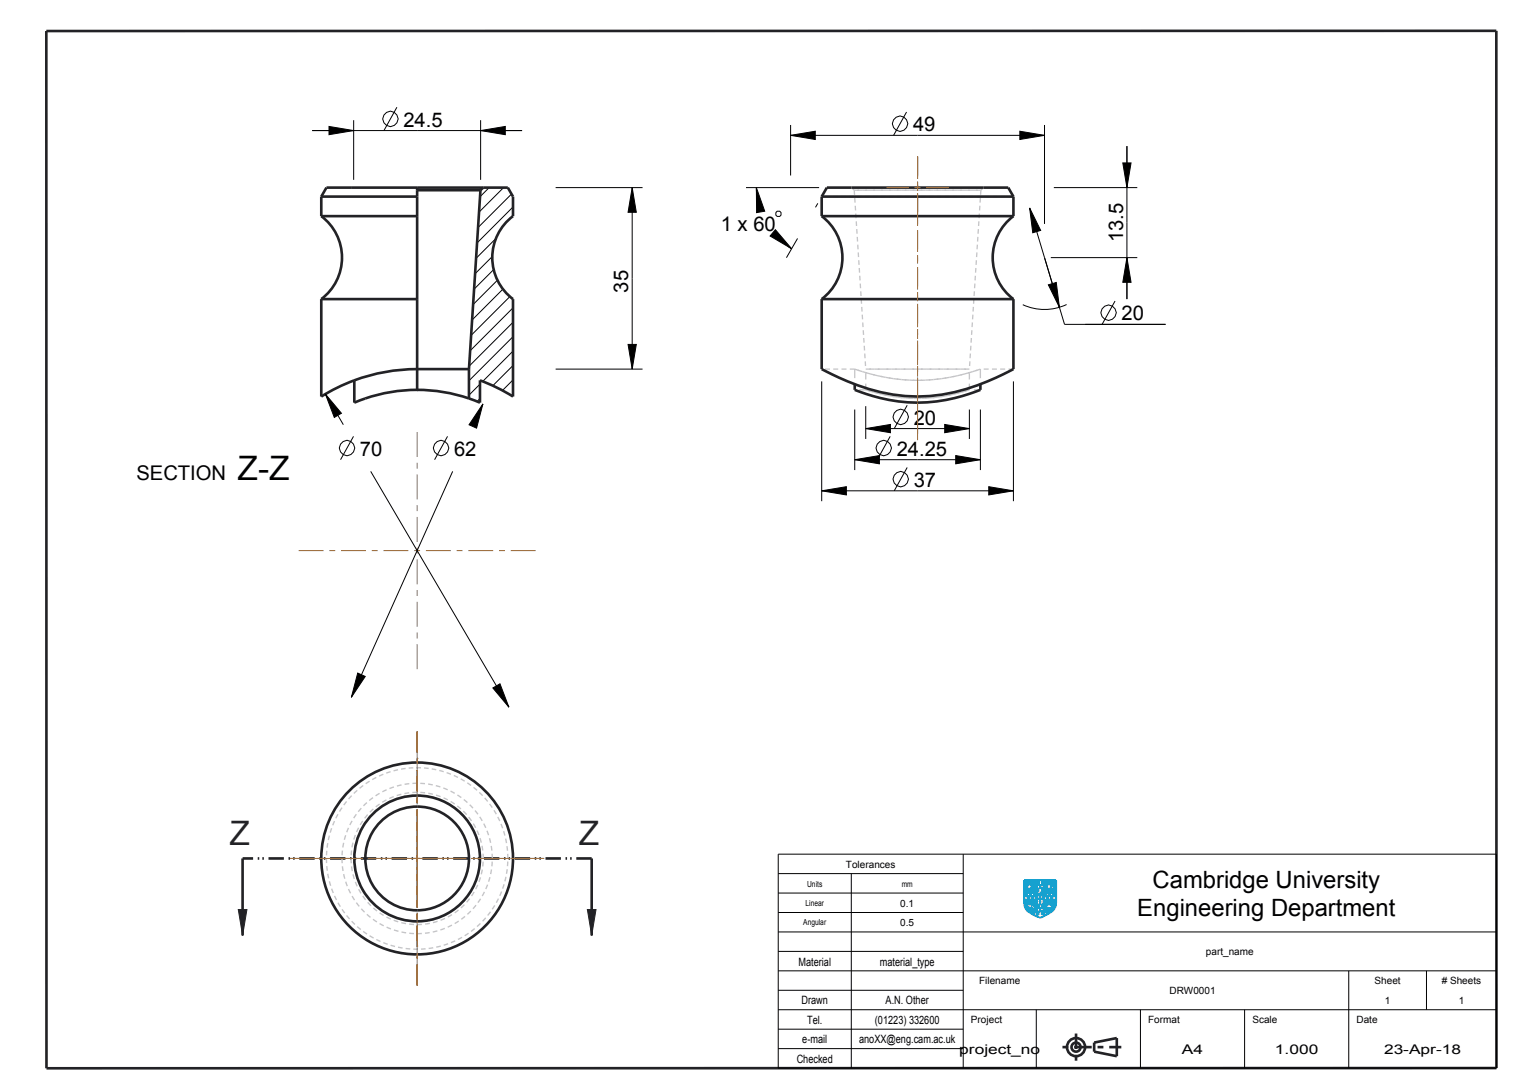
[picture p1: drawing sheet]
<svg xmlns="http://www.w3.org/2000/svg" width="297mm" height="210mm" viewBox="0 0 297 210" stroke-linecap="round" stroke-linejoin="round" font-family="sans-serif">
<path d="M114.2 165.5h-67.4" fill="none" stroke="#222226" stroke-width=".51" stroke-dasharray="3 .9 .3 .6 .3 .9" stroke-linecap="butt"/>
<path d="M114.2 165.5v14.9" fill="none" stroke="#222226" stroke-width=".51"/>
<path d="M113.3 175.4h1.7l-.8 5z" fill="#222226"/>
<path d="M113.3 175.4h1.7l-.8 5z" fill="none" stroke="#222226" stroke-width=".19"/>
<path d="M46.8 165.5v14.9" fill="none" stroke="#222226" stroke-width=".51"/>
<path d="M46 175.4h1.7l-.9 5z" fill="#222226"/>
<path d="M46 175.4h1.7l-.9 5z" fill="none" stroke="#222226" stroke-width=".19"/>
<g fill="none" stroke="#000" stroke-width=".19">
<path d="M60.3 25.2h40.5M63.5 24.4l4.8 .8-4.8 .8zM68.3 23.2v11.5M76.6 20.7l-2.5 4.5M92.8 25.2l4.7-.8v1.6zM92.8 23.2v11.5M94.4 36.2l-1.8 1.7M97.2 36.2l-4.8 4.7M98.7 37.4l-6.4 6.5M99 39.9l-6.9 6.9M107.2 36.2h16.8M122 36.2l.8 4.7h-1.6z"/>
<path d="M122 36.2v35M144 36.2h14.1M146 36.2l1.6 4.5-1.6 .3zM146 36.2l.2 2.3M152.6 26.1l4.7-.8v1.6zM152.6 24.1v9.7M152.6 26.1h49M157.8 39.2l-.4 .8M174.9 21.6l-2.5 4.5M196.8 25.3l4.8 .8-4.8 .8zM201.6 24.1v19.1M203.4 36.2h16.1"/>
<path d="M216.7 31.4h1.6l-.8 4.8zM217.5 28.2v29.5M95 49.5l-3.3 3.3M95.3 52l-3.8 3.8M95.7 46l-3.8 3.8M96 54l-4.7 4.7M97.1 55.7l-6 6M98.4 57.2l-7.5 7.5M99 59.4l-8.3 8.2M149.6 44.3l3.2 3.7-4.2-2.5zM149.7 41l.3-.3h.5l.2 .3v.5l-.2 .2h-.5l-.3-.2zM152 47.5l.8 .5"/>
<path d="M153.9 46l-2.1 3.7M198.7 40.1l2.1 4.3-1.5 .5zM198.7 40.1l5.7 19.2M201.6 49.7l3.8 12.9h19.5M202.3 54.9l1.5-.4 .6 4.8zM202.8 49.7h16.7M205.8 58.7a10 10 0 0 1-8.4 .1M215.2 58.1l-2.5 4.5M217.5 49.7l.8 4.7h-1.6zM62.8 76l3.1 3.7-1.4 .8zM62.8 76l3.5 5.9M92.6 76.9l-.5 .5"/>
<path d="M92.6 74.1l-2.1 2.1M93.2 77.9l-1.2 4.7-1.5-.7zM93.2 77.9l-1.8 4M99 76l-.3 .3M99 73.3l-2 2M99 70.5l-3.9 3.9M99 67.7l-5.8 5.9M99 64.9l-8.5 8.5M99 62.1l-8.5 8.5M107.2 71.2h16.8M121.2 66.4h1.6l-.8 4.8zM158.6 73.5v23.1"/>
<path d="M164.9 79v11.6M167.1 78.3v6.3M175.1 78.1l-2.5 4.5M187.1 79v5.6M189.2 79v11.6M195.6 73.5v23.1M68.2 84.1l-2.5 4.5M71.5 90.9l26.7 45.5M86.4 84.1l-2.5 4.5M87.4 90.9l-19.6 43.6M158.6 94.6l4.7-.7v1.5zM158.6 94.6h37"/>
<path d="M164.9 88.6l4.8-.7v1.5zM164.9 88.6h24.3M167.1 82.6l4.7-.7v1.5zM167.1 82.6h20M171.8 84.1l-2.5 4.5M175.1 90.1l-2.5 4.5M182.3 81.9l4.8 .7-4.8 .8zM184.4 87.9l4.8 .7-4.8 .8zM190.8 93.9l4.8 .7-4.8 .8zM69 129.8l1.5 .6-2.7 4.1zM95.1 132.7l1.4-.8 1.7 4.5zM150.2 164.7h138.6v41.3h-138.6z"/>
<path d="M150.2 179.7h138.6M150.2 176h35.7M150.2 172.2h35.7M150.2 168.5h35.7M164.3 168.5v37.5M185.9 164.7v41.3M150.2 198.5h35.7M150.2 194.7h138.6M150.2 191h35.7M150.2 187.2h138.6M150.2 183.5h35.7M200 194.7v11.3"/>
<path d="M220.1 194.7v11.3M240.2 194.7v11.3M260.3 187.2v18.8M275.3 187.2v7.5M150.2 202.2h35.7"/>
<circle cx="75.3" cy="22.9" r="1.47"/>
<circle cx="173.7" cy="23.9" r="1.47"/>
<circle cx="213.9" cy="60.3" r="1.47"/>
<circle cx="66.9" cy="86.4" r="1.47"/>
<circle cx="85.1" cy="86.4" r="1.47"/>
<circle cx="170.5" cy="86.4" r="1.47"/>
<circle cx="173.8" cy="92.4" r="1.47"/>
<circle cx="173.8" cy="80.4" r="1.47"/>
</g>
<path d="M205 201.9h11.4M207.7 204.5v-5.2" fill="none" stroke="#222226" stroke-width=".51" stroke-dasharray="1.1 1.1 3.4 1.1" stroke-linecap="butt"/>
<g fill="none" stroke="#222226" stroke-width=".51">
<path d="M8.9 6l279.9-.1v200.1h-279.8zM62 37.9l1-1.7h35l1 1.7v3.8a10 10 0 0 0 0 16v18.8l-3.5-1.9-2.9-1.3v4.3l-2.1-.8M62 37.9h18.5M62 37.9v3.8M80.5 36.7h12.2M80.5 36.2v39M92.7 36.7l-2.2 34.5M93.3 36.2l-.6 .5M158.6 37.9h37M158.6 37.9l1-1.7h35l1 1.7M158.6 37.9v3.8M195.6 37.9v3.8"/>
<path d="M62 57.7v18.8a35 35 0 0 1 6.4-3.1M62 41.7a10 10 0 0 1 0 16M62 57.7h18.5M62 41.7h18.5M158.6 57.7v13.5a47.8 47.8 0 0 0 13.7 4.9 35.2 35.2 0 0 0 21.3-3.9l2-1v-13.5M158.6 41.7a10 10 0 0 1 0 16M158.6 41.7h37M158.6 57.7h37M195.6 41.7a10 10 0 0 0 0 16M68.4 73.3v4.3l.8-.3a31 31 0 0 1 11.3-2.1M80.5 71.2a35 35 0 0 0-12.1 2.2M80.5 71.2h.1"/>
<path d="M80.5 75.2a31 31 0 0 1 10 1.6M80.5 71.2h10M90.5 71.2v5.6M164.9 74.1v1.1a31 31 0 0 0 24.3 0v-1.1M211.2 201.1l4.3-.9v3.5l-4.3-.9z"/>
<circle cx="80.5" cy="165.5" r="18.5"/>
<circle cx="80.5" cy="165.5" r="10"/>
<circle cx="80.5" cy="165.5" r="12.1"/>
<circle cx="207.7" cy="201.9" r="1.75"/>
<circle cx="207.7" cy="201.9" r=".87"/>
</g>
<g fill="none" stroke="#09c" stroke-width=".38">
<path d="M197.6 173.5h2.5v3.2M197.8 170.4h.1M197.8 170.4v.1M197.8 170.5l.3 .8 .2-.1M197.8 174.2l.3 .6 .5 .2v.1h-.2v.3l.2 .1 .5-.6v.6h-.3v.3a.39 .39 0 0 0 .5-.1 .39 .39 0 0 0 .1-.5l.2 .3-.3 .4h.2l.1 .2a.94 .94 0 0 0 0-1.1M197.8 174.2h.1M197.8 170.1h.1M197.9 170.1v.3M197.9 170.4h-.1M197.9 171.6h.1M197.9 172h.1M197.9 173.8v.1"/>
<path d="M197.9 173.9v.2M197.9 173.9h.1M197.9 174.2h.1M197.9 171.9h.1M197.9 171.5v.1M197.9 171.9v.1M197.9 174.1v.1M197.9 171.8v.1M197.9 173.8l.1 .1M197.9 173.8h.1M197.9 172.8h.3M197.9 171.5h.2"/>
<path d="M197.9 171.5h.1M197.9 170.9h.1M197.9 171.8h.1M197.9 171.6l.1 .1M197.9 170h.1M197.9 170l-.1 .1M198 171.6v.1M198 171.8h-.1M198 170l.1 .2M198 171.8h.1M198 172h.1M198 171.7h.1"/>
<path d="M198 173.9h.1M198 172.7h.2M198 171.7v.1M198 171.5h.1M198 172.7h.1h-.1M198.1 170.2h.1M198.1 171.9l-.1 .1M198.1 173.9v.1M198.1 171.5h.1M198.1 172.3v.7M198.1 174h.1M198.1 174v.1"/>
<path d="M198.1 170.2v.1M198.1 170.7v.1M198.1 171.5l.1 .1M198.1 174.1h.1M198.1 170.3v.1M198.1 171.9h.1M198.1 170.4h.1M198.1 170.8l.1 .1M198.1 171.8l.1 .1M198.1 174.1l.1 .1M198.2 170.9h.1M198.2 171.9h-.1"/>
<path d="M198.2 174.2h.1M198.2 170.7h-.1M198.2 171.8h-.1M198.2 171.8v.1M198.2 171.8h.1M198.2 171.9h.1M198.2 174.2v.1M198.2 170.6v.1M198.2 170.4v.1M198.2 170.5h.1M198.2 170.6h.1M198.2 171.3h.1"/>
<path d="M198.2 170.5v.1M198.2 172.8h-.2M198.2 171.5h.1M198.2 171.9v.1M198.2 174.3v.1M198.2 172.8h-.3M198.2 172h.1M198.3 171.9v.1M198.3 170.9h-.1M198.3 171.5l-.1 .1M198.3 170.1l-.1 .1 .2 .3-.1 .3M198.3 172h.1"/>
<path d="M198.3 171.5h.1M198.3 170.9h.1M198.3 170.1h.1M198.3 173.3h.3h-.3M198.3 173.9l-.1 .2 .2 .2-.1 .3-.1-.1v-.1M198.3 171.9h.1M198.3 170.8v.1M198.3 171.2h.1M198.4 173.9h-.1M198.4 171.8l-.1 .1M198.4 171.8v.1M198.4 171.2h-.1"/>
<path d="M198.4 171.8h.1M198.4 173.9h.1M198.4 170l-.1 .1M198.4 171.2h.1M198.4 173.2h.2M198.4 171.2l-.1 .3M198.4 170h.1M198.4 171.7h.1M198.4 171.7v.1M198.4 170.2l.2 .2zM198.4 170.2h.1M198.5 171.7h-.1"/>
<path d="M198.5 174l.1 .2zM198.5 174h.1M198.5 171.6v.1M198.5 173.5v-.7v.7M198.5 170h.1M198.5 172.8v.7M198.5 171.6h.1M198.5 173.8l-.1 .1M198.5 170.5l.2-.1-.1 .2zM198.5 173.8h.1M198.5 174.3l.2-.1v.3zM198.5 173.2h-.1"/>
<path d="M198.6 170.4v.1M198.6 174.5h.1M198.6 173.7l-.1 .1M198.6 171.5l-.1 .1M198.6 171.5h.1M198.6 173.7l.2 .1M198.6 173.7h.1M198.6 169.9h.1M198.6 169.9l-.1 .1M198.6 173.2l-.2 .1M198.6 171.9h.1M198.6 169.9l.1 .1"/>
<path d="M198.7 171.9h.1M198.7 170.3l.1-.1-.1 .2zM198.7 170h.1M198.7 171.7h.1M198.7 174.2l.1-.2-.1 .2M198.7 171.6h.1M198.7 171.6v.1M198.7 172.8h.3h-.3M198.7 171.8l-.1 .1M198.7 171.4l-.1 .1M198.7 171.8h.1M198.7 171.7v.1"/>
<path d="M198.7 172.7h.2M198.7 171.4h.1M198.8 173.8h.1M198.8 170h.1M198.8 173.8l.1 .2M198.8 172.3v.7M198.8 170l.1 .1M198.8 171.6h.1M198.8 171.6h-.1M198.9 172.3v.7M198.9 170.4v.3M198.9 171.2l-.2 .2"/>
<path d="M198.9 170.1h.1M198.9 171.6h.1M198.9 170.1v.1M198.9 170.4h.1M198.9 171.2h.1M198.9 172.7h-.1M198.9 170.7h.1M198.9 174h.1M198.9 170.2h.1M198.9 170.2v.1M198.9 171.6v.1M198.9 170.3v.1"/>
<path d="M198.9 170.7l.5 .1M198.9 171.7h.1M198.9 170.3h.1M199 171.1l-.1 .1M199 174v.1M199 170.3l.1 .2 .6 .3M199 171.7h.1M199 174.1l-.1 .4 .5 .1M199 171.2h.1M199 174.1l.1 .2 .5 .3M199 171.2v.2M199 171.1h.1"/>
<path d="M199 172.8h-.3M199 171.4v.1M199 171.5h.1M199.1 171.1l-.1 .1M199.1 171.5v.1M199.1 173.3h.3h-.3M199.1 171.6l-.1 .1M199.1 171.1h.1M199.1 171.6h.1M199.1 171.1h-.1M199.1 173.2h.2M199.2 170.2l.6 .5"/>
<path d="M199.2 171.1h.1M199.2 170.2h.1M199.2 171.1v.1M199.2 170.2l.3 .1 .3-.1M199.2 174v.1M199.2 174.1l.2 .1M199.2 173.1h.1l-.1 .1M199.2 174h.1M199.2 171.2h.1M199.2 172.8v.6M199.2 171.3l.1 .1M199.3 171.3h-.1"/>
<path d="M199.3 171.4h.1M199.3 171.4l.1 .1M199.3 174l.3 .1M199.3 171.3l.2 .2M199.3 171.7l-.3 .3-.3-.1M199.3 171.6v.1M199.4 171.8h.1M199.4 171.5h.1M199.4 171.6h-.1M199.4 171.5v.1M199.4 171.6h.1M199.4 173.2l-.3 .1"/>
<path d="M199.4 174.6h.1M199.4 171.8v.1M199.4 174.2h.1M199.4 170.8h.1M199.4 171.6v.2M199.4 171.9h.1M199.4 171.9l.2 .1M199.5 172.8h.3h-.4M199.5 171.6h.1M199.5 171.6h-.1M199.5 174.2l.2 .1M199.5 170.8h.1"/>
<path d="M199.5 174.6h.1M199.5 171v.1M199.5 172.7h.2M199.5 171.5h.1M199.5 171.6l.1 .1M199.5 171.1h.1M199.5 171h.1M199.5 174.8l.1 .1M199.6 171.1l.1 .2M199.6 171.5h.1M199.6 174.9h.1M199.6 174.6h.1"/>
<path d="M199.6 170.8h.1M199.6 174.9v.1M199.6 172.3v.7M199.6 171.5v.2M199.6 172h.1M199.6 173.9a.4 .4 0 0 0-.6 .1M199.6 174.8h.1M199.6 174.8h-.1M199.6 171.9v.1M199.6 174.6l.1 .1M199.6 171.9h.1M199.7 174.6h.1"/>
<path d="M199.7 174.8h.1M199.7 171.9h-.1M199.7 173.9h-.1M199.7 174.7h.1M199.7 174.1h-.1M199.7 170.8h.1M199.7 174.3h.1M199.7 172.7h-.1M199.7 174.3l.2 .3M199.7 174.6v.1M199.7 173.8v.1M199.7 171.3h.1"/>
<path d="M199.7 173.7l.1 .1M199.7 173.7v.1M199.7 170h.1M199.7 170l-.1 .1a.38 .38 0 0 0-.6 .2M199.8 172.8h-.3M199.8 170h.1M199.8 173.8h.1M199.8 171.2h.1M199.8 173.8l.1 .2M199.8 171.2v.1M199.8 174.8h.1M199.8 170v.1"/>
<path d="M199.8 171.3h.1M199.8 170.9l-.2 .1M199.8 170.1v.1M199.8 171.3l.1 .6h-.2M199.8 170.7h.1M199.8 174.7v.1M199.8 174l-.1 .1M199.8 170.9h.1M199.8 170.7v.2M199.9 174.7h-.1M199.9 174h-.1M199.9 174.7h.1"/>
<path d="M199.9 174.6v.1M200 172.3h1.5v1.1h-1.5zM200.1 172.5h.1M200.1 172.5v.8M200.1 169.7v2.5h-2.5M200.1 172.7h.1M200.1 172.7h.2M200.1 173.2h.1M200.2 173.2h.1M200.2 173.2h-.1M200.2 173.1h.1M200.2 171.8h.3h-.3"/>
<path d="M200.2 176.3h.3h-.3M200.2 170.5l.3 .1M200.2 174.9l.3 .1M200.2 172.7h.1M200.2 172.7h-.1M200.2 172.2v.4h.2v-.3h-.2M200.2 173.1l.1 .1M200.3 176.2h.1M200.3 171.7h.1M200.3 170.5h.2M200.3 174.8h.2M200.3 173.2h-.1"/>
<path d="M200.3 173.2h.1M200.3 172.7h.1M200.3 176.1h.1l-.1 .1M200.3 171.6h.1l-.1 .1M200.3 171.3v.7M200.3 175.8v.6M200.3 171.3l.1 .6M200.3 175.8l.1 .6M200.4 170v.7M200.4 174.4v.7M200.4 172.5h.2M200.4 170.4h-.1"/>
<path d="M200.4 174.8h-.1M200.5 176.2h-.3M200.5 171.7h-.3M200.5 170.5h-.3M200.5 174.9h-.3M200.5 170.5v.1M200.5 174.9v.1M200.5 172.9h.4a.19 .19 0 0 1-.2 .1 .19 .19 0 0 1-.2-.1zM200.5 174.3h.4M200.6 175.6h.3M200.6 171.2h.3h-.3M200.6 175.5h.2"/>
<path d="M200.6 174.2h.2M200.6 171.1h.2M200.6 172.2h.2v.4h-.2v-.3M200.7 171h.1l-.1 .1M200.7 175.1v.6M200.7 173.8v.6M200.7 170.7v.6M200.7 177h.1M200.8 176.9l-.1 .1M200.8 174.1h-.1h.1M200.8 175.4h-.1M200.8 176.9h.1"/>
<path d="M200.8 172.5h.2M200.8 174.2h-.2M200.8 175.5h-.2M200.9 171.1h-.3M200.9 174.2v.1M200.9 176.3h.3M200.9 174.9l.3 .1M200.9 170.5l.4 .1M201 171.7l.3 .1h-.4M201 176.2h.2M201 174.8h.2M201 171.7h.2"/>
<path d="M201 170.5h.2M201 172.3h.2v.2h-.2v-.2M201 174.8h.1h-.1M201.1 174.4v.7M201.1 175.8v.6M201.1 171.3v.6M201.1 170v.7M201.1 171.3v.7M201.1 176.1h-.1M201.1 173.2h.2M201.2 171.6h-.2l.2 .1M201.2 173.2h-.1"/>
<path d="M201.2 172.7h.1M201.2 170.4h-.1M201.2 172.4h.2M201.2 176.2h-.3M201.2 174.9h-.3M201.2 174.9v.1M201.2 176.2l-.3 .1M201.2 170.5h-.2M201.3 173.1v.1M201.3 173.1l-.1 .1M201.3 170.5v.1M201.3 173.2h.1"/>
<path d="M201.3 172.7h.1M201.4 172.5v.8M201.4 176.7a3.4 3.4 0 0 0 2.4-2.2v-4.8h-6.2v4.3a2.41 2.41 0 0 0 1.7 2.3l1.4 .7M201.4 176.7l-.6 .2M201.4 169.7v2.5h2.4M201.5 174.2h.1M201.5 174.2l.3 .7M201.5 174.1v.1M201.6 174.1v.1M201.6 174.1h-.1M201.6 170.4l.3 .9M201.6 170.4h.1"/>
<path d="M201.6 173.9v.2M201.6 173.9h.1M201.6 172.8h.3h-.3M201.6 174.1h.1M201.6 170l.1 .1M201.7 170l.1 .1M201.7 170.1v.2M201.7 170.3h-.1M201.7 170.1h.1M201.7 170h-.1M201.7 171.6h.1M201.7 171.5v.1"/>
<path d="M201.7 170.3h.1M201.7 172.7h.2M201.7 171.9v.1M201.7 171.9h.1M201.7 171.8v.1M201.7 171.5h.1M201.7 173.8l-.1 .1M201.7 173.8h.1M201.7 171.8h.1M201.7 173.8l.1 .2M201.7 172h.1M201.7 171.6l.1 .1"/>
<path d="M201.8 171.6h.1M201.8 174.9h.1M201.8 171.7h-.1M201.8 171.9v.1M201.8 171.7h.1M201.8 171.5h.1M201.8 171.5h-.1M201.8 171.9h.1M201.8 172.3v.7M201.8 174h.1M201.8 174l.1 .1M201.8 172.7h-.1"/>
<path d="M201.8 170.1h.1M201.9 171.9h-.1M201.9 174.5v.1M201.9 174.1h.1M201.9 170.1v.2M201.9 174.6h.1M201.9 174.1l.1 .2M201.9 171.5h.1M201.9 174.6v.1M201.9 171.3h.1M201.9 171.9h.1M201.9 174.7h.1"/>
<path d="M201.9 172.8h-.2M201.9 170.7v.1M201.9 170.8h.1M201.9 170.3l.1 .1M201.9 171.8h.1M201.9 174.4v.1M202 174.7h.1M202 174.3l-.1 .1M202 170.4h.1M202 170.8v.1M202 171.9h-.1M202 170.9h.1"/>
<path d="M202 171.8h.1M202 171.8v.1M202 173.9l.1 .8M202 171.9h.1M202 170.6l-.1 .1M202 170.4v.1M202 171.3h.1M202 170.5v.1M202 171.5h.1M202 173.9h.1M202 173.3h.4M202.1 171.9h.1"/>
<path d="M202.1 174.7h-.1M202.1 171.5h-.1M202.1 171.5h.1M202.1 173.8l-.1 .1M202.1 171.4v.1M202.1 173.2h.2M202.1 173.8h.1M202.1 171.4h.1M202.1 170.9h.1M202.1 171.2l-.2 .1M202.2 170l-.2 .2 .2 .3-.1 .4M202.2 171.8l-.1 .1"/>
<path d="M202.2 171.2h-.1M202.2 171.8h.1M202.2 170h.1M202.2 169.9v.1M202.2 171.1v.1M202.2 174v.1M202.2 173.8h-.1M202.2 171.7v.1M202.2 174l.1 .1M202.2 174h.1M202.2 171.3l-.1 .1M202.2 171.7h.1"/>
<path d="M202.2 171.1h.1M202.2 171.3h.1M202.2 169.9l.1 .1M202.2 172.8v.6M202.2 169.9h.1M202.2 171.1v.2M202.2 173.8h.1M202.2 174.1h.1M202.2 170.2l.2 .1zM202.2 173.7v.1M202.2 170.2h.1M202.3 173.7l.1 .1"/>
<path d="M202.3 173.7h-.1M202.3 171.6l-.1 .1M202.3 174.2h.1v.2zM202.3 173.1h-.1M202.3 169.9v.1M202.3 169.9h.1M202.3 173.2h-.2M202.4 170.4h.1l-.1 .2zM202.4 170.4h-.1M202.4 171.5l-.1 .1M202.4 169.9h.1M202.4 171.5h.1"/>
<path d="M202.4 169.9h-.1M202.4 174v.1zM202.4 172.8h.3h-.3M202.4 173.8h.1M202.4 171.9l.4 .1M202.4 171.8v.1M202.5 170.2v.1zM202.5 173.8h.1M202.5 172.7h.2M202.5 171.4l-.1 .1M202.5 171.6h.1M202.5 169.9v.1"/>
<path d="M202.5 171.8h-.1M202.5 174h.1M202.5 171.7v.1M202.5 170h.1M202.5 171.4h.1M202.5 171.6v.1M202.5 171.7h.1M202.5 173.8l.1 .1M202.6 172.3v.7M202.6 170.2h-.1M202.6 170h.1M202.6 174.2l.1 .3"/>
<path d="M202.6 172.3v.6M202.6 173.9h.1M202.6 170l.1 .1M202.6 174.2h.1M202.6 171.6h.1M202.6 171.6h-.1M202.6 171.2l-.1 .2M202.6 172.6h-.1M202.6 171.2h.1M202.6 173.9l.1 .1M202.7 174h.1M202.7 171.1l-.1 .1"/>
<path d="M202.7 174l-.1 .2M202.7 170.1h.1M202.7 171.1h.1M202.7 172.7h-.3M202.7 170.1v.1M202.7 171.6h.1M202.7 170.2a.31 .31 0 0 0 .1 .5l.4 .1M202.8 174.5l.5 .1a.45 .45 0 0 1-.5-.2 .45 .45 0 0 1 .2-.6h.5l.1 .2-.3 .2-.4-.1a.53 .53 0 0 1 .5 .7 .71 .71 0 0 1-.5 .7l-.2-.3 .3-.1-.2-.2-.1 .3a.78 .78 0 0 1-.7 .8l-.2 .1v-.2l.2-.3 .4-.1v-.5a.67 .67 0 0 1-.8 .5v-.3l.4-.1v-.2h-.2M202.8 174.5h-.1M202.8 171.6h.1M202.8 171.2h.1M202.8 171.2v.2"/>
<path d="M202.8 170a.49 .49 0 0 0 .5 .7M202.8 171.4v.1M202.8 173.2l.3 .1h-.3M202.8 170h.1M202.8 171.5h.1M202.8 172h.1M202.9 171.1l-.1 .1M202.9 171.6h-.1M202.9 171.5h.1M202.9 171.1h-.2M202.9 171.6h.1M202.9 171.1h.1"/>
<path d="M202.9 173.2h.2M202.9 171.5v.1M203 171.1h.1M203 170.2l.5 .3 .1 .3M203 170.2h.1M203 172.8v.6M203 170.1v.1M203 170.1l.4 .2M203 170.1h.1M203 173.1h-.1M203 171.3h.1M203.1 171.3h-.1"/>
<path d="M203.1 171.3v.1M203.1 171.4h.1M203.1 171.3h.1M203.1 171.4l.1 .1M203.1 171.6l-.3 .4M203.1 171.6h.1M203.1 171.3l.2 .1M203.2 171.7v.1M203.2 170.7v.1M203.2 171.6h-.1M203.2 171.5h.1M203.2 171.6v.1"/>
<path d="M203.2 171.5v.1M203.2 171.6h.1M203.2 171.8h.1M203.2 172.8h.3h-.3M203.2 170.8h.1M203.2 171.8l.1 .2M203.3 172.7h.1M203.3 170.8h.1M203.3 171.6h-.1M203.3 171.6h.1M203.3 171.4h.1M203.3 171.9v.1"/>
<path d="M203.3 171.4l.1 .1M203.3 171h.1M203.3 170.7h.1M203.3 171v.1M203.3 171.1h.1M203.4 172.3v.7M203.4 170.7h.1M203.4 170.9l.2 .1M203.4 170.9l-.1 .1M203.4 171.1l.1 .1M203.4 170.8h.1M203.4 171.5h.1"/>
<path d="M203.4 172.7h-.1M203.4 171.5v.1M203.4 171.9h-.1M203.5 171.9h.1M203.5 171.9h-.1M203.5 170.7v.1M203.5 170.2l-.1 .1M203.5 171.2h.1M203.5 169.9h.1M203.5 169.9l-.7 .1M203.6 169.9v.1M203.6 171.2h.1"/>
<path d="M203.6 171.1v.1M203.6 171.1h.1M203.6 170.9v.1M203.6 170.2h-.1M203.6 170h.1M203.6 170v.1M203.6 171.2v.1M203.6 171.9h.1M203.6 170.1v.1M203.6 171.3h.1M203.6 171.3l.1 .6M203.6 170.8v.1"/>
<path d="M203.6 170.8h.1M203.7 171.9h-.1M203.8 173.5h-2.4v3.2M203.8 174v.1"/>
<circle cx="198.1" cy="172.4" r=".06"/>
<circle cx="198.5" cy="172.9" r=".04"/>
<circle cx="198.8" cy="172.4" r=".04"/>
<circle cx="199.2" cy="172.9" r=".04"/>
<circle cx="199.2" cy="172.9" r=".06"/>
<circle cx="199.6" cy="172.4" r=".04"/>
<circle cx="199.6" cy="172.4" r=".06"/>
<circle cx="200.3" cy="175.9" r=".04"/>
<circle cx="200.3" cy="171.4" r=".06"/>
<circle cx="200.3" cy="175.9" r=".06"/>
<circle cx="200.4" cy="170.1" r=".04"/>
<circle cx="200.4" cy="174.5" r=".04"/>
<circle cx="200.7" cy="173.8" r=".04"/>
<circle cx="200.7" cy="175.2" r=".04"/>
<circle cx="200.7" cy="170.8" r=".04"/>
<circle cx="200.7" cy="170.8" r=".06"/>
<circle cx="201" cy="172.1" r=".04"/>
<circle cx="201.1" cy="175.8" r=".04"/>
<circle cx="201.1" cy="174.5" r=".04"/>
<circle cx="201.1" cy="171.4" r=".04"/>
<circle cx="201.1" cy="170.1" r=".04"/>
<circle cx="201.1" cy="170.1" r=".06"/>
<circle cx="201.8" cy="172.4" r=".04"/>
<circle cx="201.8" cy="172.4" r=".06"/>
<circle cx="202.2" cy="172.8" r=".04"/>
<circle cx="202.2" cy="172.5" r=".04"/>
<circle cx="202.6" cy="172.4" r=".04"/>
<circle cx="202.6" cy="172.4" r=".06"/>
<circle cx="203" cy="172.9" r=".04"/>
<circle cx="203.4" cy="172.4" r=".04"/>
</g>
<g fill="none" stroke="#c2c2cc" stroke-width=".26">
<path d="M63.3 158.7l-.3 .8M64 157.3l-.4 .8M64 159.7l-.3 .9M64.6 158.3l-.4 .9M64.7 155.9l-.5 .8M65.2 157l-.4 .8M65.5 154.7l-.5 .7M66 155.7l-.5 .8M66.5 153.5l-.6 .7M66.9 154.5l-.6 .8M67.3 159.6l-.4 .9M67.5 152.4l-.6 .6"/>
<path d="M67.9 153.4l-.6 .7M67.9 158.3l-.4 .8M68.6 151.4l-.7 .6M68.8 157l-.5 .8M68.9 152.4l-.6 .6M69.2 159.6l-.4 .9M69.7 155.8l-.6 .7M69.8 159.7l-.4 .8M69.8 150.4l-.7 .6M70 158.3l-.5 .8M70.1 151.5l-.7 .5M70.6 158.4l-.5 .7"/>
<path d="M70.8 154.8l-.7 .6M71 157.1l-.6 .7M71.1 149.6l-.8 .5M71.3 150.6l-.7 .5M71.6 157.2l-.6 .7M72 153.8l-.7 .6M72 156l-.6 .6M72.4 148.9l-.8 .4M72.6 149.9l-.8 .4M72.7 156.1l-.7 .6M73.3 153l-.8 .5M73.3 155l-.8 .6"/>
<path d="M73.8 148.3l-.8 .3M74 155.2l-.8 .5M74 149.3l-.8 .4M74.6 154.3l-.8 .4M74.6 152.3l-.8 .4M75.3 147.8l-.9 .3M75.3 154.5l-.8 .4M75.4 148.8l-.9 .3M76 153.6l-.9 .4M76 151.8l-.8 .3M76.7 153.9l-.8 .3M76.7 147.4l-.9 .2"/>
<path d="M76.8 148.4l-.9 .2M77.3 153.7h.1M77.4 153.2l-.8 .2M77.5 151.4l-.9 .2M78.2 153.5l-.9 .2M78.2 147.2l-.9 .1M78.3 148.2l-.9 .1M78.8 147.1h.1M79 152.9l-.9 .1M79 151.1l-.9 .1M79.7 153.3l-.9 .1M79.7 147.1h-.9"/>
<path d="M79.8 148.1h-.9M80.3 153.3h1M80.3 147l1 .1M80.4 148l.8 .1M80.5 152.8h-.9M80.5 151l-.9 .1M81.1 151.1h.9M81.1 152.8l.9 .1M81.8 148.1l.9 .1M81.9 147.1l.9 .1M81.9 153.4l.9 .1M82.6 151.2l.9 .2"/>
<path d="M82.6 153l1 .2M83.3 148.3l.9 .1M83.4 147.3l.9 .1M83.4 153.7l.9 .2M84.1 151.5l.9 .3M84.1 153.3l.9 .3M84.8 148.6l.8 .2M84.9 154.1l.8 .4M84.9 147.6l.8 .2M85.6 152l.8 .3M85.6 153.9l.8 .4M85.7 154.5h.1"/>
<path d="M86.2 149l.8 .3M86.3 154.8l.7 .4M86.3 148l.9 .3M86.9 152.6l.9 .4M87 154.6l.7 .4M87.6 155.6l.7 .5M87.6 149.5l.8 .4M87.7 148.5l.9 .4M88.2 155.4l.8 .6M88.3 153.3l.7 .5M88.8 156.5l.6 .7M88.9 150.2l.8 .4"/>
<path d="M89.1 149.2l.8 .4M89.4 156.4l.6 .7M89.5 154.2l.7 .6M89.8 157.6l.6 .8M90.2 151l.7 .5M90.4 149.9l.8 .5M90.4 157.6l.6 .7M90.6 155.2l.7 .6M90.7 158.9l.5 .8M91.3 158.8l.5 .8M91.4 151.8l.7 .6M91.7 150.8l.7 .6"/>
<path d="M91.7 156.3l.5 .7M92.5 152.8l.6 .6M92.6 157.5l.5 .8M92.8 151.8l.7 .6M93.4 158.8l.3 .8M93.5 153.9l.6 .6M93.9 152.8l.6 .7M94.5 155l.5 .7M94.9 154l.6 .7M95.3 156.2l.5 .8M95.8 155.2l.5 .7M96.1 157.5l.3 .8"/>
<path d="M96.6 156.5l.4 .8M96.7 158.9l.3 .8M97.3 157.8l.4 .9M97.9 159.2l.3 .9M62 165.5v.9M62.1 167l.1 .9M62.2 163l-.2 1.5M62.2 168.5l.2 .9M62.4 161.5l-.1 .9M62.5 170l.3 .8M62.8 160.1l-.2 .9M63 171.4l.3 .8"/>
<path d="M63 165.5v.9M63.1 164.1l-.1 .8M63.1 167l.1 .9M63.3 172.2h.1M63.3 162.6l-.2 .9M63.3 168.5l.1 .9M63.5 172.8l.4 .8M63.6 161.1l-.2 .9M63.6 170l.2 .8M64 171.4l.3 .8M64.1 174.1l.5 .8M64.6 172.8l.3 .8"/>
<path d="M64.9 175.4l.5 .8M65.2 174.1l.5 .7M65.7 176.7l.6 .7M66 165.5v1M66 175.3l.5 .8M66.1 164l-.1 .9M66.1 167.1l.1 .9M66.3 168.6l.2 .8M66.3 162.5l-.1 .9M66.7 177.8l.6 .7M66.7 170l.3 .9M66.7 161.1l-.2 .8"/>
<path d="M66.9 176.5l.6 .7M67.3 171.4l.4 .9M67.7 178.9l.6 .6M67.8 165.5v1M67.8 167.1l.2 .9M67.8 164v.9M67.9 177.7l.6 .6M67.9 172.8l.5 .8M68.1 162.5l-.2 .9M68.1 168.6l.3 .9M68.3 165.5v1M68.4 164l-.1 .9"/>
<path d="M68.4 167.1l.1 .9M68.6 161l-.3 .9M68.6 170.1l.3 .8M68.7 162.5l-.2 .9M68.7 168.6l.2 .9M68.8 174.1l.5 .7M68.8 179.9l.7 .5M68.9 178.7l.7 .6M69.1 161l-.3 .9M69.1 170l.4 .9M69.2 171.5l.5 .8M69.7 175.2l.7 .7"/>
<path d="M69.8 171.4l.5 .8M70 172.8l.6 .7M70.1 179.6l.7 .5M70.6 172.7l.6 .7M70.8 176.3l.7 .6M71 174l.6 .7M71.6 173.9l.7 .7M72 177.3l.7 .5M72 175.1l.8 .6M72.7 175l.7 .5M73.3 178.1l.7 .4M73.3 176l.7 .5"/>
<path d="M74 175.9l.8 .4M74 178.5h.1M74.6 176.8l.8 .4M74.6 178.8l.8 .3M75.3 176.6l.8 .4M76 177.5l.9 .3M76 179.3l.9 .3M76.7 177.2l.9 .2M77.5 177.9l.9 .2M77.5 179.7l.9 .2M78.2 177.5l.9 .2M79 178.2l.9 .1"/>
<path d="M79 180h.9M79.7 177.7l1 .1M81.4 178.3h-.9M82.2 177.6l-.9 .1M82.9 179.8l-.9 .2M83 178.1l-1 .1M83.7 177.3l-.9 .2M84.4 179.5l-.9 .2M84.4 177.7l-.8 .2M85.1 176.8l-.8 .4M85.8 179l-.8 .3M85.9 177.1l-.9 .4"/>
<path d="M86.5 176.2l-.8 .4M87.2 178.4l-.8 .4M87.2 176.4l-.8 .4M87.8 175.3l-.8 .6M88.5 175.5l-.8 .5M88.5 177.6l-.7 .5M89 174.3l-.7 .7M89.6 174.4l-.6 .7M89.7 176.7l-.7 .6M90 173.2l-.6 .7M90.4 180l-.7 .4M90.6 173.3l-.6 .7"/>
<path d="M90.9 175.7l-.7 .6M90.9 172l-.5 .7M91.5 160.2l.4 .8M91.5 172l-.5 .8M91.6 179.1l-.7 .5M91.6 170.6l-.4 .8M91.9 174.5l-.6 .7M92.1 160.2l.3 .8M92.1 161.6l.2 .9M92.2 169.2l-.3 .8M92.2 170.6l-.4 .9M92.5 163.1l.1 .9"/>
<path d="M92.5 167.7l-.2 .9M92.6 161.6l.3 .9M92.7 164.6v.9M92.7 166.2l-.1 .9M92.7 178.1l-.6 .6M92.7 169.2l-.3 .9M92.7 173.3l-.5 .8M92.9 179.3l-.7 .6M93 163.1l.2 .9M93.1 167.7l-.2 .9M93.2 164.6l.1 .9M93.2 166.2v.9"/>
<path d="M93.5 172l-.4 .8M93.7 177l-.6 .7M93.9 178.3l-.6 .6M94 160.2l.3 .9M94.1 170.6l-.4 .8M94.5 161.6l.2 .9M94.5 169.1l-.2 .9M94.7 175.8l-.6 .7M94.8 163.1l.1 .9M94.8 167.7l-.1 .9M94.9 177.1l-.6 .7M95 164.6v.9"/>
<path d="M95 166.2l-.1 .9M95.5 174.6l-.5 .7M95.8 175.9l-.5 .8M96.2 173.3l-.4 .8M96.6 174.7l-.5 .7M96.8 171.9l-.4 .9M97.2 160.3l.2 .8M97.3 173.4l-.4 .7M97.3 170.5l-.3 .9M97.3 173.3v.1M97.6 161.7l.1 .9M97.6 169.1l-.2 .9"/>
<path d="M97.8 163.2l.1 .8M97.9 172l-.4 .8M97.9 167.6l-.2 .9M97.9 164v.1M98 164.7v.8M98 166.1l-.1 .9M98.3 170.5l-.3 .9M98.3 160.7l.3 .8M98.7 169.1l-.2 .9M98.7 162.1l.1 .9M98.9 167.6l-.1 .9M98.9 164l.1 1.5"/>
<path d="M99 166.1l-.1 .9M70 180.8l.7 .5M71.3 181.6l.7 .4M71.3 180.4l.8 .5M72.6 182.3l.8 .3M72.6 181.2l.8 .4M73.9 182.8l.9 .3M74 181.8l.8 .3M75.4 183.3l.8 .2M75.4 182.3l.8 .2M76.8 183.7l.9 .1M76.8 182.7l.9 .1"/>
<path d="M78.3 183.9l.9 .1M78.3 182.9l.9 .1M79.8 184h.9M79.8 183h.9M81.4 180h-.9M82.1 183h-.9M82.1 184h-.9M83.6 182.8l-.9 .1M83.6 183.8l-.9 .1M85.1 182.4l-.9 .3M85.1 183.5l-.9 .2M86.5 182l-.9 .3"/>
<path d="M86.5 183l-.9 .3M87.8 181.4l-.8 .4M87.9 182.5l-.8 .3M89.2 180.7l-.8 .5M89.2 181.9l-.8 .4M90.5 181.1l-.7 .5M91.7 180.2l-.7 .6"/>
</g>
<g fill="none" stroke="#c2c2cc" stroke-width=".25">
<path d="M159.2 37.9h.9M160.7 37.9h1M162.3 37.9h.9M163.8 37.9h.9M164.3 36.2h.1M164.5 36.4l.4 .3M164.9 36.7h24.4M164.9 36.7v.9M165 38.2v.9M165 36.2h.9M165 39.7l.1 .9M165.4 37.9h.9"/>
<path d="M166.6 36.2h.9M166.9 37.9h.9M168.1 36.2h1M168.4 37.9h1M169.7 36.2h1M170 37.9h.9M171.3 36.2h1M171.5 37.9h.9M172.9 36.2h1M173.1 37.9h.9M174.5 36.2h1M174.6 37.9h.9"/>
<path d="M176.1 36.2h1M176.1 37.9h1M177.7 37.9h.9M177.7 36.2h1M179.2 37.9h1M179.3 36.2h1M180.8 37.9h.9M180.9 36.2h1M182.3 37.9h.9M182.5 36.2h.9M183.9 37.9h.9M184.1 36.2h.9"/>
<path d="M185.4 37.9h.9M185.7 36.2h.9M186.9 37.9h1M187.3 36.2h.9M188.5 37.9h.9M188.9 36.2h.9M189.1 39.7l-.1 .9M189.2 38.2l-.1 .9M189.3 36.7l-.1 .9M189.6 36.4l-.3 .3M190 37.9h.9M191.6 37.9h.9"/>
<path d="M193.1 37.9h.9M194.6 37.9h1M158.6 41.7h.9M158.6 57.7h.9M160.1 41.7h.9M160.1 57.7h.9M161.7 41.7h.9M161.7 57.7h.9M163.2 41.7h.9M163.2 57.7h.9M164.7 41.7h1M164.7 57.7h1"/>
<path d="M165.1 41.2l.1 .9M165.2 42.7l.1 .9M165.3 44.2l.1 .9M165.4 45.7l.1 .9M165.5 47.2l.1 .9M165.6 48.7l.1 .9M165.7 50.2l.1 .9M165.8 51.7l.1 .9M165.9 53.2l.1 .9M166 54.7l.1 .9M166.1 56.2l.1 .9M166.2 57.7l.1 .9"/>
<path d="M166.3 41.7h.9M166.3 57.7h.9M166.3 59.2l.1 .9M167.8 41.7h.9M167.8 57.7h.9M169.4 41.7h.9M169.4 57.7h.9M170.9 41.7h.9M170.9 57.7h.9M172.4 41.7h1M172.4 57.7h1M174 41.7h.9"/>
<path d="M174 57.7h.9M175.5 41.7h1M175.5 57.7h1M177.7 41.7h.9M177.7 57.7h.9M179.2 41.7h1M179.2 57.7h1M180.8 41.7h.9M180.8 57.7h.9M182.3 41.7h.9M182.3 57.7h.9M183.9 41.7h.9"/>
<path d="M183.9 57.7h.9M185.4 41.7h.9M185.4 57.7h.9M186.9 41.7h1M186.9 57.7h1M187.8 59.2v.9M187.9 57.7v.9M188 56.2v.9M188.1 54.7v.9M188.2 53.2v.9M188.3 51.7v.9M188.4 50.2v.9"/>
<path d="M188.5 41.7h.9M188.5 57.7h.9M188.5 48.7v.9M188.6 47.2v.9M188.7 45.7v.9M188.8 44.2v.9M188.9 42.7l-.1 .9M189 41.2l-.1 .9M190 41.7h.9M190 57.7h.9M191.6 41.7h.9M191.6 57.7h.9"/>
<path d="M193.1 41.7h.9M193.1 57.7h.9M194.6 41.7h1M194.6 57.7h1M158.6 71.2h.1M159.2 71.2h1M159.2 71.5l1 .5M160.8 72.3l.9 .4M160.8 71.2h1M162.4 73l.9 .4M162.4 71.2h1M164 73.7l.9 .4"/>
<path d="M164 71.2h.9M164.9 71.2a38.3 38.3 0 0 0 11.3 2.1M164.9 71.2v1.7M165 75.2h.1M165.1 75.2h.1M165.6 74.3l.9 .3M165.7 75.5l.8 .3M165.8 75.2h1.3M166.4 60.7l.1 .9M166.5 62.2l.1 .9M166.6 63.7v.9M166.7 65.2v.9"/>
<path d="M166.8 66.7v.9M166.9 68.2v.9M167 69.7v.9M167.1 71.2h20M167.1 71.2h.1M167.1 72v1.2M167.1 74v1.2M167.1 75.2l2.4 .7M167.1 76l.9 .2M167.2 74.8l.9 .3M168.6 76.4l.9 .2M168.8 75.3l1 .3"/>
<path d="M169.2 75.8l3.3 .7M170.1 76.8l.9 .2M170.4 75.7l1 .2M171.6 77.1l.9 .2M172.1 76l.9 .2M172.2 76.4l.3 .1M173.1 77.4l.9 .1M173.7 76.3l1 .1M174.6 77.5l.9 .1M175.7 76.4l1.4 .1M176.2 77.6h.9M178.6 77.6h-.9"/>
<path d="M179.4 76.4h-1.4M179.4 76.4h.1M179.5 73.2l-3.4 .1M180.1 77.5l-.9 .1M181.1 76.2l-1 .1M181.7 77.3l-.9 .1M182.6 72.9l-3.4 .4M182.8 75.9l-1 .2M183.2 77l-.9 .2M184.4 75.6l-1 .2M184.7 76.6l-.9 .3M186 75.1l-1 .3"/>
<path d="M186.1 76.2l-.8 .3M187.1 74v1.2h-.1a31.3 31.3 0 0 1-14.5 1.3M187.1 71.2h.1M187.1 72v1.2M187.2 69.7l-.1 .9M187.3 68.2l-.1 .9M187.4 66.7l-.1 .9M187.5 65.2l-.1 .9M187.6 63.7l-.1 .9M187.6 75.8l-.9 .3M187.6 74.6l-.9 .4M187.7 62.2l-.1 .9"/>
<path d="M187.7 60.7v.9M187.9 75.2h1.2M189.1 75.2l-.9 .4M189.2 71.2h-.1a39 39 0 0 1-6.8 1.7M189.2 71.2h.1M189.2 74.1l-.9 .3M189.2 71.2v1.7M189.8 71.2h1M190.8 73.4l-1 .4M191.4 71.2h1M192.4 72.7l-.9 .5M193 71.2h1"/>
<path d="M194 72l-1 .4M194.6 71.2h.9M195.5 71.2l-.9 .5M195.5 71.2h.1"/>
</g>
<g fill="#000">
<path d="M63.5 24.4l4.8 .8-4.8 .8zM92.8 25.2l4.7-.8v1.6zM122 36.2l.8 4.7h-1.6zM146 36.2l1.6 4.5-1.6 .3zM152.6 26.1l4.7-.8v1.6zM196.8 25.3l4.8 .8-4.8 .8zM216.7 31.4h1.6l-.8 4.8zM149.6 44.3l3.2 3.7-4.2-2.5zM198.7 40.1l2.1 4.3-1.5 .5zM202.3 54.9l1.5-.4 .6 4.8zM217.5 49.7l.8 4.7h-1.6zM62.8 76l3.1 3.7-1.4 .8z"/>
<path d="M93.2 77.9l-1.2 4.7-1.5-.7zM121.2 66.4h1.6l-.8 4.8zM158.6 94.6l4.7-.7v1.5zM164.9 88.6l4.8-.7v1.5zM167.1 82.6l4.7-.7v1.5zM182.3 81.9l4.8 .7-4.8 .8zM184.4 87.9l4.8 .7-4.8 .8zM190.8 93.9l4.8 .7-4.8 .8zM69 129.8l1.5 .6-2.7 4.1zM95.1 132.7l1.4-.8 1.7 4.5z"/>
</g>
<g fill="none" stroke="#963" stroke-width=".19">
<path d="M171.1 36.2h4.3M176.5 36.2h1.1M177.1 30.2v4.3M177.1 35v1.7M177.1 37.3v6.3M178.8 36.2h4.3M177.1 44.4v4.2M177.1 49.2v1.6M177.1 51.5v4.3M177.1 56.3v1.8M177.1 58.6v4.5M177.1 63.5v1.9"/>
<path d="M177.1 65.7v4.7M177.1 70.6v2M177.1 72.8v4.8M177.1 77.7v2.2M177.1 79.9v5M80.5 83.3v4.8M80.5 89.2v1.2M80.5 91.5v4.8M80.5 97.4v1.2M80.5 99.7v4.8M57.6 106.2h4.8M63.6 106.2h1.1"/>
<path d="M65.8 106.2h4.8M71.8 106.2h1.1M74 106.2h4.8M79.9 106.2h1.2M80.5 105.6v1.1M80.5 107.9v4.8M80.5 113.8v1.1M80.5 116.1v4.8M82.2 106.2h4.8M88.1 106.2h1.1M90.4 106.2h4.8M96.3 106.2h1.1"/>
<path d="M98.6 106.2h4.8M80.5 122v1.1M80.5 124.2v4.8M80.5 146.3h.1M80.5 141v6.4M80.5 147.5v7.6M80.5 156v19.1M56 165.5h6.4M62.4 165.5h.1M62.5 165.5h7.6M71 165.5h19M80.5 176v7.6"/>
<path d="M90.9 165.5h7.6M98.6 165.5h6.4M80.5 182.4h.1M80.5 183.7v6.4"/>
</g>
<!-- layer: 01_PRT_DEF_DATUM_AXIS -->
<g fill="none" stroke="#963" stroke-width=".19">
<path d="M171.1 36.2h4.3M176.5 36.2h1.1M177.1 30.2v4.3M177.1 35v1.7M177.1 37.3v6M178.8 36.2h4.3M177.1 44.4v3.7M177.1 49.2v1.2M177.1 51.5v3.7M177.1 56.3v1.2M177.1 58.6v3.7M177.1 63.5v1.1"/>
<path d="M177.1 65.7v3.7M177.1 70.6v1.1M177.1 72.8v3.7M177.1 77.7v1.1M177.1 79.9v3.7M80.5 146.3h.1M80.5 141v4.1M80.5 146.3v1.1M80.5 148.5v4.1M80.5 153.7v1.2M80.5 156v19.1M56 165.5h4.1"/>
<path d="M61.2 165.5h1.2M62.4 165.5h.1M63.5 165.5h4.1M68.7 165.5h1.1M71 165.5h19M80.5 176.2v1.1M80.5 178.5v4.1M91.2 165.5h1.1M93.4 165.5h4.1M98.6 165.5h1.2M100.9 165.5h4.1M80.5 183.7v1.1"/>
<path d="M80.5 186v4.1"/>
</g>
<text font-size="6.5" x="45.8" y="92.6">Z-Z</text>
<g font-size="6.5" fill="#222226">
<text x="44.3" y="163">Z</text>
<text x="111.7" y="163">Z</text>
</g>
<g font-size="4.6">
<text x="222.4" y="171.3">Cambridge University</text>
<text x="219.5" y="176.6">Engineering Department</text>
</g>
<g font-size="3.9">
<text x="77.8" y="24.4">24.5</text>
<text x="176.2" y="25.4">49</text>
<text x="139.1" y="44.5">1 x 60</text>
<text x="216.7" y="46.7" transform="rotate(-90 216.7 46.7)">13.5</text>
<text x="121.3" y="56.4" transform="rotate(-90 121.3 56.4)">35</text>
<text x="216.4" y="61.8">20</text>
<text x="176.3" y="81.9">20</text>
<text x="69.5" y="87.9">70</text>
<text x="87.6" y="87.9">62</text>
<text x="173" y="87.9">24.25</text>
<text x="26.3" y="92.6">SECTION</text>
<text x="176.3" y="93.9">37</text>
</g>
<g font-size="2.6">
<text x="185.1" y="203.2">project_no</text>
<text x="228.1" y="203.2">A4</text>
<text x="246" y="203.2">1.000</text>
<text x="267.1" y="203.2">23-Apr-18</text>
</g>
<g font-size="2.2">
<text x="154.1" y="186.2">Material</text>
<text x="169.8" y="186.2">material_type</text>
<text x="154.7" y="193.7">Drawn</text>
<text x="155.8" y="197.4">Tel.</text>
<text x="168.8" y="197.4">(01223) 332600</text>
<text x="170.9" y="193.7">A.N. Other</text>
<text x="154.8" y="201.2">e-mail</text>
<text x="165.8" y="201.2">anoXX@eng.cam.ac.uk</text>
<text x="153.7" y="204.9">Checked</text>
</g>
<g font-size="1.9">
<text x="163.3" y="167.3">Tolerances</text>
<text x="173.7" y="178.6">0.5</text>
<text x="173.7" y="174.8">0.1</text>
<text x="232.7" y="184.2">part_name</text>
<text x="189" y="189.8">Filename</text>
<text x="225.7" y="191.7">DRW0001</text>
<text x="265.3" y="189.8">Sheet</text>
<text x="278.2" y="189.8"># Sheets</text>
<text x="187.4" y="197.3">Project</text>
<text x="221.6" y="197.3">Format</text>
<text x="241.7" y="197.3">Scale</text>
<text x="261.8" y="197.3">Date</text>
<text x="267.2" y="193.6">1</text>
<text x="281.5" y="193.6">1</text>
</g>
<g font-size="1.6">
<text x="155.8" y="171">Units</text>
<text x="174" y="171">mm</text>
<text x="155" y="178.5">Angular</text>
<text x="155.4" y="174.7">Linear</text>
</g>
</svg>
